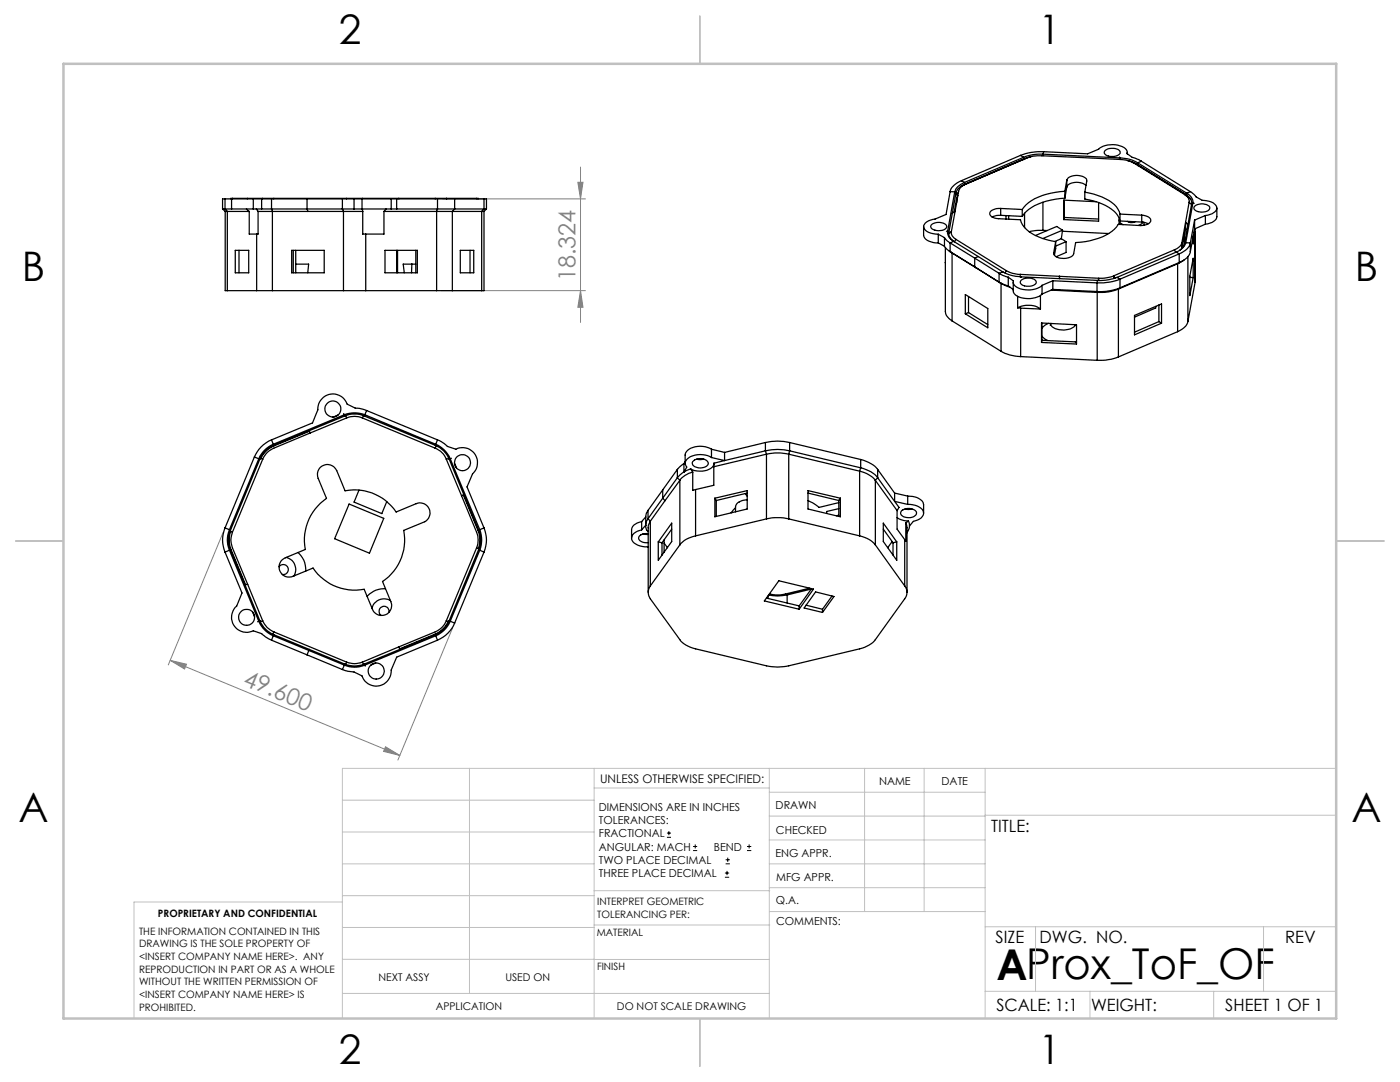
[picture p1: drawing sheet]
<svg xmlns="http://www.w3.org/2000/svg" width="279mm" height="216mm" viewBox="0 0 279 216" stroke-linecap="round" stroke-linejoin="round" font-family="sans-serif">
<g fill="none" stroke="#000" stroke-width=".2">
<path d="M133.1 167.1h.8M133.1 166.2h.8M133.5 165.8v.9M138.3 169.7h.8M138.3 168.9h.8M138.7 168.5v.8M144.7 175h.8M144.7 174.2h.8M144.8 172.4h.9M144.8 171.6h.9M145.1 173.8v.8M145.2 171.1v.9"/>
<path d="M149.1 169.7h.8M149.1 168.9h.8M149.5 168.5v.8"/>
</g>
<path d="M88.3 39.7h28.5M115.3 36.4h1l-.4 3.3zM115.9 33.3v31M88.1 58h28.7M115.9 58l.4 3.3h-1zM44.5 106.3l-10.9 26.4M34 131.8l45.8 18.9M34 131.8l3.2 .7-.4 1zM90.3 125.2l-10.9 26.5M76.9 149l2.9 1.7-3.2-.8z" fill="none" stroke="#808080" stroke-width=".2"/>
<g fill="none" stroke="#c0c0c0" stroke-width=".2">
<path d="M68.3 159.7h50.3M93.7 153.3v44.9M118.6 153.3v49.9M118.6 157.2h34.9M153.5 153.3v49.9M153.5 158.1h43.1M172.5 153.3v28.6M184.4 153.3v28.6M196.6 153.3v49.9M266.7 153.3h-198.4v49.9M68.3 178.7h50.3M68.3 172.4h50.3"/>
<path d="M68.3 166h50.3M68.3 180h-41.6v23.2M118.6 177.7h35M153.5 167.6h43.1M153.5 162.8h43.1M153.5 172.4h43.1M153.5 177.1h43.1M196.6 162.7h70.1M68.3 198.2h85.2M68.3 191.4l85.2 .1M68.3 185.1h50.3M118.6 184.6h35"/>
<path d="M153.6 181.9h43M196.6 197.8h70.1M196.6 184.9h70.1M206.7 184.9v12.9M217.5 197.8v5.4M242.2 197.8v5.4M252.2 184.9v12.9"/>
</g>
<path d="M139.7 3.2v9.5M3.1 107.9h9.6M266.7 107.9h9.5M139.7 203.2v9.6" fill="none" stroke="#c0c0c0" stroke-width=".25"/>
<path d="M12.7 12.7h254v190.5h-254z" fill="none" stroke="#c0c0c0" stroke-width=".5"/>
<g fill="#808080">
<path d="M115.9 58l.4 3.3h-1zM115.3 36.4h1l-.4 3.3z"/>
<path d="M34 131.8l3.2 .7-.4 1zM76.9 149l2.9 1.7-3.2-.8z"/>
</g>
<g fill="none" stroke="#000" stroke-width=".25">
<path d="M44.9 39.7h-.5v2M44.9 39.7h1.3M44.9 39.7v2M46.2 39.7h4.4M46.2 39.7v2M46.4 39.6h-.3v.1M46.4 39.6h6M46.4 39.6v.1M49.4 39.6v.1M50.6 39.7h1.6M50.6 39.7v2M52.2 39.7h2"/>
<path d="M52.2 39.7v2M52.4 39.6h2.2M52.4 39.6v.1M54.2 39.7h14.1M54.2 39.7v2M54.6 39.6h14.6M54.6 39.6v.1M61.3 39.7v2l.2 .5M68.3 39.7h2.4M68.3 39.7v2M69.2 39.6h3.1M69.2 39.6l-.1 .1"/>
<path d="M70.7 39.7v2M70.7 39.7h1.5M72.2 39.7h5.9M72.2 39.7v2M72.3 39.6h14.6M72.3 39.6l.1 .1M78.1 39.7v2M78.1 39.7h9.2M79.2 39.7v2M79.6 39.6v.1M86.9 39.6h2.2M86.9 39.6v.1"/>
<path d="M87.3 39.7h3.4M87.3 39.7v2M89.1 39.6h6M89.1 39.6v.1M90.7 39.7h5.9M90.7 39.7v2M95.1 39.6h.3v.1M95.1 39.6l.1 .1M96.6 39.7h.5v2M96.6 39.7v2M189.6 38.2l-.8 4.6-2.2 .9a2.26 2.26 0 0 0-2.3 1.5 2.29 2.29 0 0 0 2.5 1.5h.5M189.6 38.2l.9 .1"/>
<path d="M190.5 38.3l-1.4 7.8M190.5 38.3l.3 .2M190.8 38.5l-1.4 7.9M190.9 39.6l-.5 2.7M190.9 39.6v.9M191.2 39l-.3 .6M191.3 38.4l-.6 .7M191.9 36.1a3.5 3.5 0 0 0-2.3 2.1M191.9 36.1l.6 .3M192.4 36.9l12.5-5.4a6.8 6.8 0 0 1 3-.4l15.7 .7a6.5 6.5 0 0 1 2.7 .8l10.1 6.2a1.52 1.52 0 0 1 .9 1.6M192.4 36.9l-.7 .4M192.4 36.9h.1"/>
<path d="M192.5 36.4a2.93 2.93 0 0 0-2 1.9M192.5 36.4l.1 .3M192.6 36.7a2.77 2.77 0 0 0-1.8 1.8M192.6 36.7l-.2 .2M192.8 36.7a2.16 2.16 0 0 0-1.5 1.5l-.7 4M203.7 31l-11.8 5.1M203.7 31l.6 .4M204.2 31.8h.1M204.3 31.4l-11.8 5M204.3 31.4l.1 .3M204.4 31.7l-11.8 5M204.4 31.7l-.2 .1"/>
<path d="M204.7 31.6l-.5 .2M205.7 31.3l-1.3 .4M208.2 30.8a8.7 8.7 0 0 0-3.9 .6M208.2 30.8l15.2 .7M208.2 30.8l-.1 .3M208.3 30.3l8.8 .4 2.2-.9a4.4 4.4 0 0 1 5.5 .1l.1 .8 1.1 .7 1.8 .8M208.3 30.3a11 11 0 0 0-4.6 .7M208.3 30.3l-.1 .5M212.4 39.9v3.5M212.5 38.2a11.8 11.8 0 0 0-8.1 3.1l-.4 .5M212.5 39.5a11.8 11.8 0 0 0-8.1 3.2l-.4 .5M212.5 38.2v1.3"/>
<path d="M212.9 35.9a2.3 2.3 0 0 1 2.8-.8l.7 .2a.69 .69 0 0 1 .5 .8l-.4 2.2M212.9 35.9l-.4 2.3M212.9 35.9v1.4M212.9 37.3l-.4 2.2M216.5 38.3a10.8 10.8 0 0 1 6.3 3l.7 1.4M216.5 38.3v1.4a9.5 9.5 0 0 1 6.6 3.4l.4 1M216.7 37a2.89 2.89 0 0 0-3.7 .1l-.1 .2M220.6 30a2.39 2.39 0 0 1 2.9 .2 .81 .81 0 0 1-.8 1 2.05 2.05 0 0 1-2.3-.6zM223.4 31.5a7 7 0 0 1 3.6 1M223.4 31.3v.2M223.4 31.5v.3M225 30.4v.3"/>
<path d="M225 32l1.9 .8M226.1 32.4l1 .5M226.9 32.8l10 6.2M226.9 32.8l.2 .1M227 32.5l-.1 .3M227 32.5l9.9 6.1M227.1 32.9v.2M227.8 32.2l-.8 .3M227.8 32.2l9.8 6M236.5 38.9l1.1 .9M236.7 38.8a1.82 1.82 0 0 1 1.1 1.9M236.7 38.8l.2 .2"/>
<path d="M236.9 38.6a2.05 2.05 0 0 1 1.2 2M236.9 38.6l-.2 .2M236.9 39h.1M236.9 39v.2M237.6 38.2l1 1a2.84 2.84 0 0 0 2.3 .9 1.79 1.79 0 0 1 1.9 1.6l-.3 .5-.6 .5-1.3 .3M237.6 38.2l-.7 .4M44.4 41.7h.5M44.4 41.7l.5 .5M44.9 41.7h1.3M44.9 41.7l.5 .5M44.9 42.2h.5M44.9 42.2v15.8h.5"/>
<path d="M45.4 42.2h4.3M45.4 58h5.8M45.4 42.2v15.8M46.2 41.7h4.4M47 50h2.6v4.4h-2.6zM47.7 50v4.4M49.2 41.7l.5 .5M49.7 42.2v4.5h1.5M50.6 41.7h1.6M51.2 41.7l.3 .5M51.2 58h3.2M51.2 46.7v11.3"/>
<path d="M51.5 42.2h2.9M51.5 42.2v4.5h-.3M52.2 41.7h2M54.2 41.7h14.1M54.2 41.7l.2 .5M54.4 42.2h14.1M54.4 42.2v15.8M54.4 58h14.1M58.2 50h6.5v4.4h-6.5zM58.5 50v4.4M59 50v4.4M59 52.7h2.6l-.2 1.7"/>
<path d="M68.3 41.7h2.4M68.3 41.7l.2 .5M68.5 42.2h3.9M68.5 58h4.5M68.5 42.2v15.8M70.7 41.7h1.5M72.2 41.7h5.9M72.3 41.7l.1 .5M72.4 42.2v4.5h.6M73 46.7v11.3M73 58h14.1M76.6 42.2v4.5h-3.6"/>
<path d="M76.6 42.2h10.5M76.8 50h6.5v4.4h-6.5zM77 41.7l-.4 .5M78.1 41.7h9.2M79.2 50v4.4M79.3 50v4.4M82.2 52.7l-.1 1.7M83 50v4.4M83 52.7h-2.5l.2 1.7M87.1 42.2h3.2M87.1 58h3.2M87.1 42.2v15.8"/>
<path d="M87.3 41.7h3.4M87.3 41.7l-.2 .5M90.3 42.2h5.8M90.3 58h5.8M90.3 42.2v15.8M90.7 41.7h5.9M90.7 41.7l-.4 .5M91.9 50h2.6v4.4h-2.6zM93.8 50v4.4M96.1 42.2h.5M96.1 42.2v15.8M96.6 41.7h.5"/>
<path d="M96.6 42.2v15.8h-.5M96.6 41.7l-.5 .5M97.1 41.7l-.5 .5M184.3 45.2v1.8a1.99 1.99 0 0 0 2 1.4l1 .1M186 44.8a2.33 2.33 0 0 1 2.9 .2 .8 .8 0 0 1-.9 1 2.04 2.04 0 0 1-2.2-.7v-.4zM187.3 46.7l1.2 .7M187.3 46.7v1.8M187.3 48.5l1.2 .6M188.5 47.4l.6 .7 .5 .4M188.5 49.1l.6 .7 .5 .4M188.5 47.4v1.7M188.7 52.4v.1"/>
<path d="M188.7 49.4v12.7l.2 .9 1.1 1M188.9 46.1h.2M189.1 46.1a1.98 1.98 0 0 0 1.2 2.1M189.1 46.1l.3 .3M189.4 46.4a1.88 1.88 0 0 0 .9 1.7M189.4 50.1l.6 .4M189.6 48.5l9.8 6M189.6 50.2l10.2 6.4M189.6 48.5v1.7M189.6 50.2l.4 .3M189.9 46.2a1.59 1.59 0 0 0 .9 1.6M189.9 46.2l-.6 .4"/>
<path d="M190 50.5v13.5M190.3 48.2l-.7 .3M190.3 48.2l4.9 3M190.6 42.2l-.7 4M190.6 42.2l-.6 .4M190.8 47.8l10 6.2M190.8 47.8l-.3 .5M192.7 58.8l4.4 2.8v3.8l-4.4-2.8zM193.3 59.2v3.2M194.5 53.2l4.9 3.1M194.5 53.2l.4 .3M195.2 51.2l-.7 .3v1.7"/>
<path d="M195.2 51.2l4.9 3.1M199.4 54.5l1.8 .8M199.4 56.3l1.8 .7M199.4 54.5v1.8M199.4 56.3l.4 .3M199.7 41.6a1.91 1.91 0 0 0-2.2 1l.4 .7 .6 .2 5.2 .4a5.5 5.5 0 0 0 3.6 3.4l1.6 .5 1.8 .4M199.7 43h-.8l-.9 .3M199.7 41.6l4.3 .2M199.7 41.6v1.4M199.7 43l4.3 .2M199.8 56.6l1.7 .7M199.8 56.6v13.5"/>
<path d="M200.1 54.3a8.1 8.1 0 0 0 3.7 .9M200.1 54.3l-.7 .2M200.8 43v.7M200.8 54a5.4 5.4 0 0 0 2.8 .8M200.8 54l-.2 .5M201.2 55.3l1 .8a1.45 1.45 0 0 0 1.5 1.5 4.7 4.7 0 0 0 4.3-.7M201.2 55.3v1.7M201.2 57l1 .8M201.3 43v.7M202.2 56.3v1.7a1.88 1.88 0 0 0 1.9 1.5 4.6 4.6 0 0 0 3.9-.8M203.1 59.1v2.3M203.6 54.8l7.9 .3"/>
<path d="M203.6 54.8v.4M203.8 55.2l15.2 .8M203.8 55.2l-.1 .2M203.8 55.9a2.39 2.39 0 0 1 3 .2 .81 .81 0 0 1-.9 .9 2.05 2.05 0 0 1-2.3-.6zM204 41.8v1.4M204.5 42.5v2.9M207.6 58.9v2.8M208 56.9v1.8M208.1 46h-1.4l-1.3 .2M208.1 46h.9M208.1 40.4v5.6M209.8 57.9l9.2 .4"/>
<path d="M210.1 56l8.8 .4M210.1 56l-2.1 .9M210.1 57.7l8.8 .5M210.1 56v1.7M210.1 57.7l-2.1 1M210.3 50.4v.2M210.7 48.2l-.4 2.2M210.7 48.2v1.4l-.3 1.3M211.5 55.1l7.8 .4M211.5 55.1v.5M211.5 55.1l-.1 .5M211.8 47.6l-1.3 .6"/>
<path d="M211.8 47.6l1 .6M212 46.1l9.3 .5M212.1 45.9l-4 1.7M212.1 45.9l-1.2-.7-4.2 1.8M212.1 45.9l-.3 1.7M212.4 43.4l-.1 .4M212.4 43.4l6.9 .3M212.8 48.2v2.2l-2 .8M212.8 48.2l-2.1 .9M218.8 40.3l-6.5-.4v3.9M218.9 56.4v1.8M218.9 58.2l.1 .1"/>
<path d="M219 58.3v13.6M219 56l-.1 .4M219.3 40.4v3.7l-7-.3M219.3 55.5v.5M222.3 55a7.6 7.6 0 0 1-3 .5M222.3 55l.2 .5M222.3 55v.6M222.9 55.4a9.4 9.4 0 0 1-3.9 .6M222.9 55.4l.6 .3M223.2 57.7a9.3 9.3 0 0 1-4.2 .6M223.2 57.7v13.5M223.3 43.9v.9"/>
<path d="M223.4 43.6l-.1 .3a1.06 1.06 0 0 0 .8 .9M223.5 55.7a10.9 10.9 0 0 1-4.6 .7M223.5 57.4a10.9 10.9 0 0 1-4.6 .8M223.5 42.7l4.4 .2M223.5 42.7v1.4M223.5 55.7v1.7M223.5 44.1l4.4 .2M223.5 57.4l-.3 .3M225 44.2l.6 .2 1-.2M227.9 42.9l1.1 .3a.81 .81 0 0 1 .7 .8 .81 .81 0 0 1-.9 .8l-1.1 .2-4.5-.2a8.4 8.4 0 0 1-5.7 3.2l-2.8 .4-.4 2.2a2.36 2.36 0 0 1-2.8 .9l-.9-.4-.3-.7M227.9 44.3l1.3 .4M227.9 42.9v1.4"/>
<path d="M228.2 44.3l-1 .7M228.3 44.4v.5M234.4 49.8l-12.1 5.2M234.4 49.8l.2 .5M234.7 50.3l.6 .4M234.7 50.3l-11.8 5.1M235 52.6l-11.8 5.1M235 52.6v13.6M235.3 50.7l-11.8 5M235.3 50.7v1.7M235.3 52.4l-11.8 5M235.3 52.4l-.3 .2"/>
<path d="M235.9 48.4a2.21 2.21 0 0 1-1.5 1.4M235.9 48.4v1.2M236.3 51.9l-1.3 .7M236.4 47.1v1.3M236.4 48.6l-.4 .8-.5 .5M236.6 44.4l-.7 4M236.6 44.4v1.4M236.6 45.8l-.7 3.7M236.6 44.4l.5 .4M236.6 45.8h.3M236.6 48.4a2.98 2.98 0 0 1-1.9 1.9M236.6 48.4l1 .1"/>
<path d="M236.6 48.4l-.2 .2M237.1 51.2v13M237.3 40.4l-.7 4M237.3 40.4l.5 .4M237.5 55.4h.6M237.6 48.5a3.3 3.3 0 0 1-2.3 2.2M237.6 50.2a3.1 3.1 0 0 1-2.3 2.2M237.6 48.5v1.7M237.8 40.7l-1.4 7.9M238.1 40.6l-1.5 7.8M238.1 40.6h.2M238.1 40.6l-.3 .1"/>
<path d="M238.1 51.5v3.9l-.6 3.6v-3.9zM238.3 46.4l.2-.1v.3l-.4 2v-1.5M238.3 41.2a2.3 2.3 0 0 1 3.1 .1v.2a1.59 1.59 0 0 1-1.9 .8l-1-.3a.51 .51 0 0 1-.2-.8zM238.4 43.9l-.8 4.6M238.4 43.9v1.8M238.4 45.7l-.8 4.5M238.5 45.6v10.7l-1.4 7.9M240.6 43l-2.2 .9M240.6 43v1.7M240.6 44.7l-2.2 1M242.9 41.5v1.8a2.29 2.29 0 0 1-2.3 1.4M190 64l9.8 6.1"/>
<path d="M193.3 62.4l-.6 .2M193.3 62.4l3.8 2.4M199.8 70.1a8.2 8.2 0 0 0 3.9 1.1M203.1 61.4a4.5 4.5 0 0 1 4.5 .3M203.1 61.4l.6 .1M203.7 71.2l15.3 .7M203.7 61.5v9.7M203.7 61.5l3.9 .2M207.9 64.5l6.9 .3v3.9l-6.9-.4zM207.9 67.1l1.2 .8M207.9 67.9v.4M207.9 67.9l6.9 .3"/>
<path d="M207.9 64.5v3.4M209.2 64.5l-.6 .4-.7 .6M209.7 64.6h.1M209.7 64.6l-.1 .3M209.7 64.6a2.07 2.07 0 0 0 2.2 1.2 2.65 2.65 0 0 0 2.7-1M214.7 64.8l.1 .1M214.8 68.2h-.2M223.2 71.2a10.8 10.8 0 0 1-4.2 .7M226.4 62.9l5.4-2.3v3.9l-5.4 2.3zM230.6 61.1v.4l-4.2 1.8M231.3 64.2l.5 .3M231.3 64.2l-4.9 2.1"/>
<path d="M231.3 60.9v3.3M235 66.2l-11.8 5M237.1 64.2a3.2 3.2 0 0 1-2.1 2M50.8 91.2l.8 .3M50.8 91.2l-5.9 14.1M51.6 91.5l.3 .1M51.6 91.5l-5.8 14.2M51.9 91.6l-5.9 14.2M52 91.4l.4 .3M52.4 91.7l-6 14.5M54.2 87.8a6.4 6.4 0 0 0-3.4 3.4M54.2 87.8l.3 .9"/>
<path d="M54.5 88.7a5.4 5.4 0 0 0-2.9 2.8M54.5 88.7l.1 .2M54.6 88.9a5.2 5.2 0 0 0-2.7 2.7M61.7 85.9l.2 .5M61.8 86l-7.1 3a5 5 0 0 0-2.6 2.5M61.9 86.4l-7.3 3a4 4 0 0 0-2.2 2.3M64 93.2a2.03 2.03 0 0 1 3.2 .7l1.7 4a9.9 9.9 0 0 1 10.2 4.3l3.9-1.7a2 2 0 0 1 2.6 1 2 2 0 0 1-.8 2.6l-4.2 1.7a9.9 9.9 0 0 1-4.3 10.2l1.7 4.1a1.99 1.99 0 0 1-1.1 2.6 1.99 1.99 0 0 1-2.6-1.1l-1.6-4a10 10 0 0 1-10.2-4.3l-4 1.7a2 2 0 0 1-2.7-1.1 2 2 0 0 1 1.1-2.6l4-1.7a10.1 10.1 0 0 1 4.3-10.2l-1.8-4.3v-1zM67.5 82.8l-1 .4M68.6 82.5l.1 .3M68.7 82.8a5.6 5.6 0 0 1 4.1 0M68.7 82.8l-14.2 5.9M68.7 82.8l.1 .2"/>
<path d="M68.8 83a5.1 5.1 0 0 1 3.9 0M68.8 83l-14.2 5.9M69 82.9l.2 .5M69.2 83.4a4 4 0 0 1 3.1 0M69.2 83.4l-7.3 3M71.6 97.8l-.9 2.4 5.5 2.3 1-2.4M72.3 83.4l14.6 6M72.5 82.9l-.2 .5M72.7 83l14.2 5.9M72.8 82.8l-.1 .2M72.8 82.8l14.2 5.9M73.2 81.9l-1.4-.4-.9-.1-1.6-.8a3 3 0 0 0-3.4-1.9 3 3 0 0 0-2.5 3.1l-1 2.6-8.2 3.4"/>
<path d="M73.2 81.9l-.4 .9M73.2 81.9l14.1 5.9M86.9 89.4a4 4 0 0 1 2.2 2.3M86.9 88.9a4.9 4.9 0 0 1 2.7 2.7M87 88.7a5.4 5.4 0 0 1 2.9 2.8M87 88.7l-.1 .2M87.1 88.9l-.2 .5M87.3 87.8l1.3 .7 .7 .6 1.7 .5a3 3 0 0 1 3.8 1.1 3 3 0 0 1-.5 3.9l-1.1 2.6 3.4 8.1M87.3 87.8l-.3 .9M89.1 91.7l3 7.2M89.6 91.4l-.5 .3M89.6 91.6l5.9 14.2"/>
<path d="M89.9 91.5l5.8 14.2M89.9 91.5l-.3 .1M90.1 91.4l-.2 .1M90.7 92.4l.4 1M92.1 98.9l3 7.3a4 4 0 0 1 0 3.1M92.5 98.7l2.9 7.1a4.9 4.9 0 0 1 .1 3.7M92.6 98.7l-.5 .2M132.3 97.8v1.6l.4 .5M132.7 99.9l-2.9 4.1M135.2 95.3l.5 .5M135.2 93.7v1.6M135.2 95.3l-5.9 8.2"/>
<path d="M135.2 93.7l-5.9 8.1M135.7 95.8v12.9M135.7 95.8l-3 4.1M136.5 94.2l-1.3 1.1M136.5 92.5l-1.3 1.2M136.5 92.5v1.7M136.7 92.1l-.2 .4M137.8 93.6l-1.3 .6M137.8 93.6l.5 .6M138.2 92.1a1.96 1.96 0 0 1 3.2 .3 1.66 1.66 0 0 1-2.4 .8l-.3-.1a.74 .74 0 0 1-.5-1zM138.3 94.2v3.7l.5-.2M138.3 94.2a4.3 4.3 0 0 0-2.6 1.6"/>
<path d="M138.8 97.7v9.2M139 91.6l.7 .1 .8-.1M142 91.3a4.2 4.2 0 0 0-5 .5 1.01 1.01 0 0 0 .1 1.4l-.6 1M142 89.6a4.2 4.2 0 0 0-5 .5l-.3 .6v1.7M142 91.3l2.6 .6M142 89.6v1.7M142 89.6l2.6 .7M142.5 93.1v3.7l-3.7 .9M142.5 92.4v.7M142.5 92.4a2.2 2.2 0 0 1-2.4 1.6l-1.5-.1-.8-.3M142.7 99.4l6.4-1.5v3.7l-6.4 1.5zM142.7 99.4l.2 .5"/>
<path d="M142.9 99.9v3.1M144.6 91.9l-2.1 .5M144.6 90.3v1.6M148.7 98.5l.4 .5M149.1 99.7a2.2 2.2 0 0 0-2.3 1.4v1M149.1 98.4l-6.2 1.5M152.8 90a10.5 10.5 0 0 1 4.8 0M152.8 88.3a10.5 10.5 0 0 1 4.8 0M152.8 90l-8.2 1.9M152.8 90l.2 .6M152.8 88.3v1.7M152.8 88.3l-8.2 2"/>
<path d="M153 90.6a10.1 10.1 0 0 1 4.4 0M153 90.6l-10.5 2.5M153 90.6v12.9M157.4 90.6v12.9M157.4 90.6l14.2 3.4M157.6 90l-.2 .6M157.6 90l14.2 3.3M157.6 88.3v1.7M157.6 88.3l14.2 3.4M161.3 99.9l.9 .5 1.3 .8 3.9-.9M161.3 97.9l6.4 1.5v3.7l-6.4-1.5zM161.3 98.4l6.1 1.5"/>
<path d="M167.4 99.9v3.1M167.7 99.4l-.3 .5M171.6 94a5.6 5.6 0 0 1 3.1 1.8M171.6 94v12.9M171.8 93.3a5.7 5.7 0 0 1 3.4 2M171.8 91.7a6.3 6.3 0 0 1 3.4 2M171.8 93.3l-.2 .7M171.8 91.7v1.6M174.7 95.8v12.9M174.7 95.8l4.3 6.1M175.2 95.3l-.5 .5M175.2 93.7v1.6"/>
<path d="M175.2 95.3l3.3 4.7M175.2 93.7l3.3 4.7M178.5 98.4v1.6M178.5 98.4l2.7 .6M181.2 99a3.3 3.3 0 0 1 3 1.3l.1 2.1M181.2 99v1.6M44.9 105.3a6.2 6.2 0 0 0 0 4.9M44.9 110.2l3.4 8.1-1.1 2.6a3 3 0 0 0-.5 4 3 3 0 0 0 3.9 1l1.6 .5 .9 .8 1.1 .5M44.9 105.3l.9 .4M45.8 105.7a5.2 5.2 0 0 0 0 4.1M45.8 105.7l.2 .1M45.8 109.8l-.9 .4"/>
<path d="M45.8 109.8l5.8 14.2M45.9 106l.5 .2M46 105.8a5.1 5.1 0 0 0 0 3.9M46 109.7l-.2 .1M46 109.7l5.9 14.2M46 106a4.9 4.9 0 0 0 .1 3.7l2.9 7M46.4 106.2a4 4 0 0 0 0 3.1l3 7.3M49.4 116.6l3 7.3M49.4 116.6l-.5 .1M55.7 113.1a1 1 0 0 1 1.8 .2 1 1 0 0 1-1.2 1.3M57.1 111.2a2.51 2.51 0 0 1 1.6 3.7M59.5 110.2a4.5 4.5 0 0 1 1.5 3.7"/>
<path d="M69.7 100.6l6.9 2.8-2.9 7-6.9-2.9zM76.9 117.5a4.3 4.3 0 0 0-3.6 1.5M77.9 119.8a2.5 2.5 0 0 0-3.7 1.6M95.1 109.3l-6 14.6M95.1 109.3l.5 .2M95.5 105.8a5.1 5.1 0 0 1 0 3.9M95.5 109.7l.2 .1M95.5 109.7l-5.9 14.2M95.7 105.7a5.6 5.6 0 0 1 0 4.1M95.7 105.7l-.2 .1M95.7 109.8l.9 .4M95.7 109.8l-5.8 14.2"/>
<path d="M96.6 105.3a6.2 6.2 0 0 1 0 4.9M96.6 105.3l-.9 .4M96.6 110.2l-5.9 14.1M128.1 105.7a1.98 1.98 0 0 0-2.1 1.9 3.3 3.3 0 0 0 3.4 1.5M128.1 104.1a2.03 2.03 0 0 0-2.1 1.6v1.7M128.1 104.1v1.6M128.3 106.5l1.1 .1M128.9 104.8l.1 1 .4 .2M128.9 103.2v1.6M128.9 104.8l-.8 .9M128.9 103.2l-.8 .9M129.3 103.5l-.3 .6-.1 .7"/>
<path d="M129.3 101.8l-.3 .7-.1 .7M129.3 103.5l.5 .5M129.3 101.8v1.7M129.4 106.5a1.67 1.67 0 0 0-1.9 .8 1.47 1.47 0 0 0 1.9 1M129.8 116.9a2.17 2.17 0 0 0 0 2.6l5.9 8.1a5.2 5.2 0 0 0 3.1 1.9l14.2 3.4a10.1 10.1 0 0 0 4.4 0l14.2-3.4a5.6 5.6 0 0 0 3.1-1.9l5.9-8.1a2.04 2.04 0 0 0 0-2.6M129.8 104l-.4 1.1v13.1M129.8 104v12.9M131.4 108.1l.7 .2M132.1 108.3v2.5M132.5 107.7v2.5M132.5 108.4l.7 .9M134.1 104.4v3.7l-2.7 3.7v-3.7z"/>
<path d="M134.1 105.6l-2 2.7M135.7 108.7l-5.9 8.2M138.8 106.9a5 5 0 0 0-3.1 1.8M146.8 101.3l-.9 1M153 103.5a10.1 10.1 0 0 1 4.4 0M153 103.5l-14.2 3.4M153 119.3l6.5 1.6M153.3 118.9v.5M155.4 115.9l6.9 1.6-2.8 4.1-7-1.7zM157.1 118.7a9 9 0 0 1-3.7 0M157.1 118.7v1.6M157.2 118.4v.3"/>
<path d="M157.4 103.5l14.2 3.4M161.6 117.4l-4.9 1.1a7.1 7.1 0 0 1-3.1 0l-.1 .2M161.9 117.5l-4.8 1.2M162 117.5l-2.5 3.4M162.8 118.1l3.6 .9-2.3 3.2-3.6-.9zM166.1 118.9l-2 2.7M167.4 102.8l-.5 .1M167.4 101.5l-2.4 .6v.3M171.6 106.9a5.3 5.3 0 0 1 3.1 1.8M174.7 108.7l5.9 8.2M176.3 104.4l2.7 3.7v3.7l-2.7-3.7zM176.3 105.6l1.9 2.7"/>
<path d="M178 108.1l-.8 1.2M178.2 108.3v2.5M178.5 100l.9 1.2-.4 .7M178.5 100l2.7 .6M179 108.1l-.8 .2M179 103.3l1.3 .6 1 .1M179 101.9v3.7l1.6 2.1M180 101.9a2.22 2.22 0 0 1 2.9 .2 1.23 1.23 0 0 1-1.6 1.2h-.4a.89 .89 0 0 1-1-.4 .89 .89 0 0 1 .1-1zM180.6 107.7v9.2M180.6 101.6l.7 .1 .7-.1M180.8 104.4l.2 .8v13M180.8 104.4v3.6l-.2-.3"/>
<path d="M181.2 100.6a3.3 3.3 0 0 1 3 1.3 1.6 1.6 0 0 1-1.5 2l-.4 .1-.8 1M181.3 104l.2 1M181.3 104l-.5 .4M181.5 105l-.1 .4-.4 .9M50.4 122.1l.4 1M51.6 124a5.4 5.4 0 0 0 2.9 2.9M51.6 124l-.2 .1M51.9 123.9a5.4 5.4 0 0 0 2.7 2.7M51.9 123.9l-.3 .1M52.4 123.9a4 4 0 0 0 2.2 2.2M52.4 123.9l-.4 .2M54.2 127.7l14.1 5.9"/>
<path d="M54.5 126.9l-.3 .8M54.5 126.9l14.2 5.8M54.6 126.1l14.6 6M54.6 126.6l-.1 .3M54.6 126.6l14.2 5.9M54.6 126.1l-.2 .4M61.7 129.6l-.4 1.1M68.7 132.7a5.2 5.2 0 0 0 4.1 0M68.7 132.7l-.4 .9M68.8 132.5a5.1 5.1 0 0 0 3.9 0M68.8 132.5l-.1 .2M69.2 132.1a4 4 0 0 0 3.1 0"/>
<path d="M69.2 132.1l-.2 .5M72.3 132.1l.2 .5M72.7 132.5l.1 .2M72.8 132.7l.1 .2M75 132.3l-1 .4M77.6 122.2a.99 .99 0 0 0-1.3-1.1 .99 .99 0 0 0-.2 1.7M79.6 129.1l-7.3 3M79.6 129.1l.2 .5M86.9 126.6l.1 .3M86.9 126.6l-14.2 5.9M87 126.9l.3 .8M87 126.9l-14.2 5.8"/>
<path d="M87.3 127.7l-8.1 3.4-1.1 2.6a2.99 2.99 0 0 1-2.4 3.1 2.99 2.99 0 0 1-3.5-1.9l-1.5-.8-1.2-.2-1.2-.3M89.1 123.9a4 4 0 0 1-2.2 2.2l-7.3 3M89.1 123.9l.5 .2M89.5 124a5.2 5.2 0 0 1-2.7 2.5l-7 3M89.6 123.9a5.2 5.2 0 0 1-2.7 2.7M89.6 123.9l.3 .1M89.9 124a5.4 5.4 0 0 1-2.9 2.9M89.9 124l.8 .3M90.7 124.3a6.4 6.4 0 0 1-3.4 3.4M159.5 120.9v.7M160.9 120.8l3.2 .8M164.1 121.6v.6"/>
<circle cx="66.4" cy="81.6" r="1.59"/>
<circle cx="92.3" cy="92.3" r="1.6"/>
<circle cx="49.2" cy="123.2" r="1.59"/>
<circle cx="75.1" cy="133.9" r="1.6"/>
</g>
<text font-size="8.5" x="198.9" y="195.5">AProx_ToF_OF</text>
<g font-size="8.1">
<text x="67.6" y="8.9">2</text>
<text x="207.3" y="8.9">1</text>
<text x="4.4" y="56.2">B</text>
<text x="270.4" y="56.2">B</text>
<text x="3.7" y="164.1">A</text>
<text x="269.7" y="164.1">A</text>
<text x="67.6" y="212.4">2</text>
<text x="207.3" y="212.4">1</text>
</g>
<g font-size="4.7" fill="#808080">
<text x="114.8" y="56.1" transform="rotate(-90 114.8 56.1)">18.324</text>
<text x="48.3" y="136.6" transform="rotate(23 48.3 136.6)">49.600</text>
</g>
<g font-size="3.4">
<text x="197.8" y="166">TITLE:</text>
<text x="198.7" y="188.1">SIZE</text>
<text x="207.5" y="188.1">DWG. NO.</text>
<text x="256.5" y="188.2">REV</text>
<text x="198.8" y="201.7">SCALE: 1:1</text>
<text x="217.7" y="201.8">WEIGHT:</text>
<text x="244.5" y="201.7">SHEET 1 OF 1</text>
</g>
<text font-size="2.4" x="119.8" y="156.2">UNLESS OTHERWISE SPECIFIED:</text>
<g font-size="2.2">
<text x="119.5" y="161.8">DIMENSIONS ARE IN INCHES</text>
<text x="154.8" y="161.4">DRAWN</text>
<text x="175.4" y="156.6">NAME</text>
<text x="187.9" y="156.7">DATE</text>
<text x="119.5" y="164.4">TOLERANCES:</text>
<text x="119.5" y="167.1">FRACTIONAL</text>
<text x="154.9" y="166.3">CHECKED</text>
<text x="119.5" y="169.7">ANGULAR: MACH</text>
<text x="119.5" y="172.4">TWO PLACE DECIMAL</text>
<text x="142.5" y="169.7">BEND</text>
<text x="154.8" y="171">ENG APPR.</text>
<text x="119.5" y="175">THREE PLACE DECIMAL</text>
<text x="154.9" y="175.7">MFG APPR.</text>
<text x="154.9" y="180.4">Q.A.</text>
<text x="154.9" y="184.6">COMMENTS:</text>
</g>
<g font-size="2.1">
<text x="75.5" y="195.7">NEXT ASSY</text>
<text x="100.9" y="195.7">USED ON</text>
<text x="86.9" y="201.5">APPLICATION</text>
<text x="123.1" y="201.6">DO NOT SCALE DRAWING</text>
</g>
<g font-size="2">
<text x="31.5" y="182.9">PROPRIETARY AND CONFIDENTIAL</text>
<text x="119.2" y="180.6">INTERPRET GEOMETRIC</text>
<text x="119.2" y="183.1">TOLERANCING PER:</text>
<text x="27.8" y="186.5">THE INFORMATION CONTAINED IN THIS</text>
<text x="27.8" y="189">DRAWING IS THE SOLE PROPERTY OF</text>
<text x="27.8" y="191.6">&lt;INSERT COMPANY NAME HERE&gt;. ANY</text>
<text x="119.1" y="186.7">MATERIAL</text>
<text x="27.8" y="194.1">REPRODUCTION IN PART OR AS A WHOLE</text>
<text x="27.8" y="196.6">WITHOUT THE WRITTEN PERMISSION OF</text>
<text x="119.1" y="193.5">FINISH</text>
<text x="27.8" y="199.1">&lt;INSERT COMPANY NAME HERE&gt; IS</text>
<text x="27.8" y="201.7">PROHIBITED.</text>
</g>
</svg>
